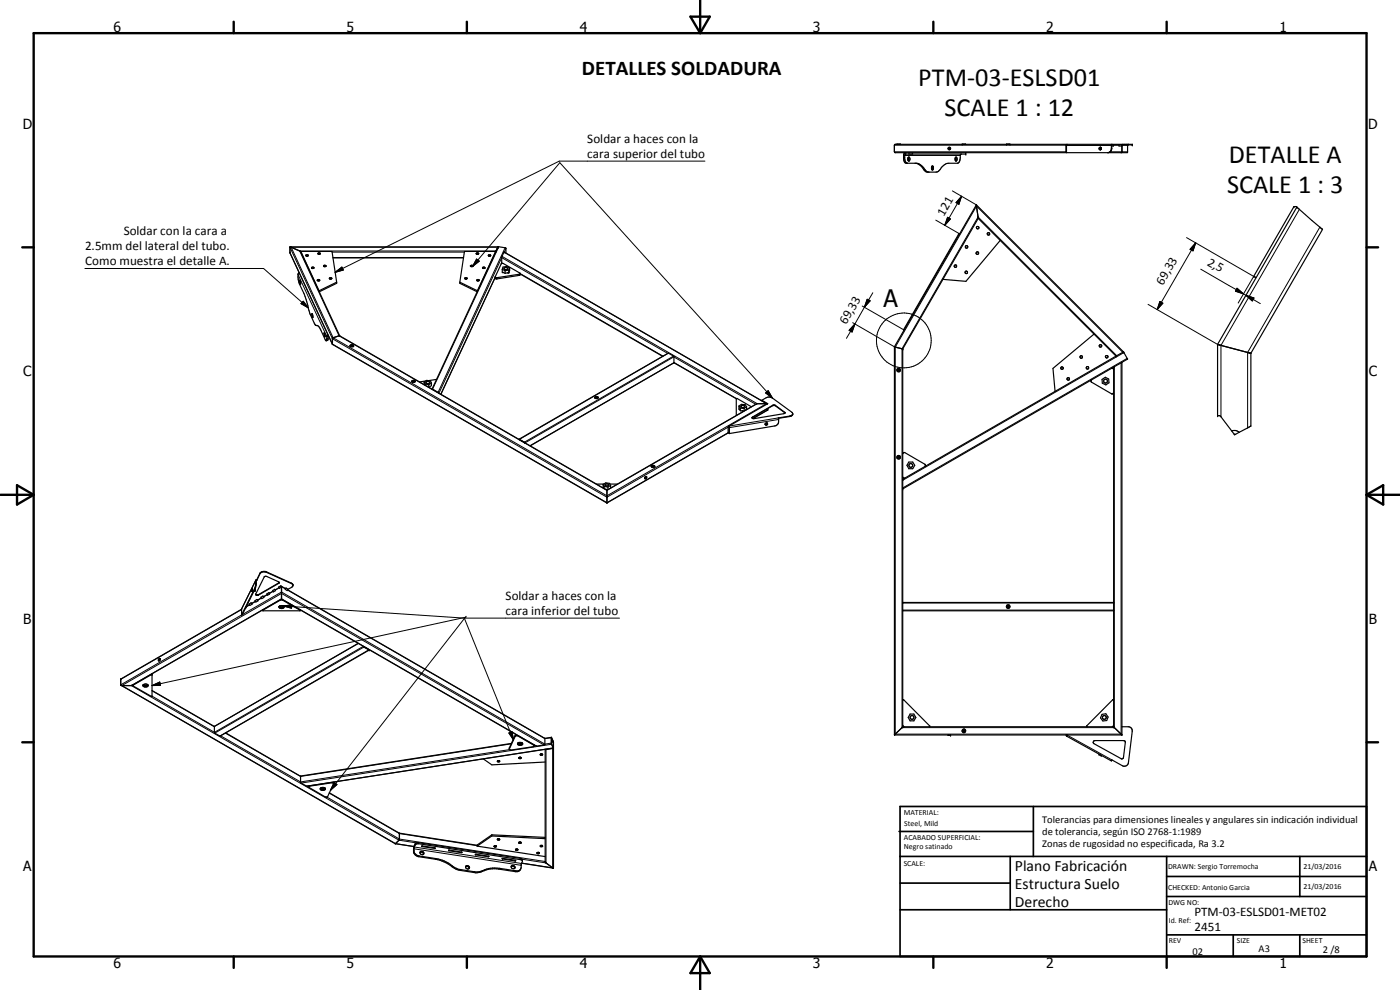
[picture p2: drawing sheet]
<svg xmlns="http://www.w3.org/2000/svg" width="420mm" height="297mm" viewBox="0 0 420 297" stroke-linecap="round" stroke-linejoin="round" font-family="sans-serif">
<g fill="none" stroke="#000" stroke-width=".35">
<path d="M269.1 43.3h.1M270.2 43.3h.1M271.9 45.8l-.6 .3a2.3 2.3 0 0 0 0 2l.3 .7 .4 .2h2.9M272.6 47.2l.1-.1a.7 .7 0 0 1 0 1.2l-.1-.1M272.6 47.2v1M275.2 49a5.4 5.4 0 0 1 2.9 2.4l.7 .2M279.7 49.9v-.1a.6 .6 0 0 1 .5 .6 .6 .6 0 0 1-.5 .6v-.1M279.7 49.9v1M286.8 47.2l.1-.1a.75 .75 0 0 1 0 1.2l-.1-.1M286.8 47.2v1M288.4 46.2l-.2 .2a2.39 2.39 0 0 1-.9 2.6h-2.5a3.8 3.8 0 0 0-2.8 2l-.6 .6h-.5h-2.5l-.7-.2a5 5 0 0 0-3.1-2.4M288.7 43.3h.1"/>
<path d="M289.8 43.3h.1M289.8 45.8v.4h-18l-.3 .3 .1 1.6 .3 .7 .5 .2M302 43.3h.1M303.1 43.3h.1M320.1 43.6h-.2v2h.2M320.2 43.3l-.1 .2v2.3M330.1 44.4l.2 .3h-.3zM330.1 45h.1M330.3 44.2l.1 .1M330.4 44.8l-.2 .2M330.4 44.3l.1 .1M330.5 44.4l-.4-.2-.3 .2 .4 .6"/>
<path d="M330.5 44.4l-.1 .4M332.7 45.8h-.3M333.2 45.6l-.4 .2M333.7 43.5v-.2l-.2 1.5-.3 .7M334.2 43.5v.3h-.5M335.8 43.5v.3h.8l.1-.2M336.7 43.5v2.1l-.2 .2M337 43.5l-.3 .3M338.4 43.5l-.1 2.3h-69.6l-.3-.2v-2l.3-.3h71.1v.2h-6.1l-.1 1.3a1.1 1.1 0 0 1-1 1M87.3 74.1l2.9 1.4 11.8 25.3M90.3 75.4v.2M90.3 75.4h9.3l1.4 9.3"/>
<path d="M90.3 75.4l5.4 11.8M91.8 76.5h.6a.32 .32 0 0 1-.2 .4 .32 .32 0 0 1-.4-.4zM91.9 76.8h.5M95.4 76.1h.1M95.5 76a.34 .34 0 0 1 .4-.2 .34 .34 0 0 1 .2 .4l-.5 .1zM95.5 76.2h.5M97.1 79.8a.38 .38 0 0 1 .4-.3 .38 .38 0 0 1 .3 .4l-.5 .1zM97.2 80h.5M99.9 77.4h39.2M141.2 79.8l.5-.2 .2 .3-.4 .1zM141.3 80h.5M142.9 76a.36 .36 0 0 1 .4-.2 .36 .36 0 0 1 .3 .4l-.3 .1z"/>
<path d="M143 76.2h.5M143.7 76.1h.1M146.7 76.8l-.1-.3h.5l.2 .2-.2 .1M146.7 76.8h.4M148.7 75.4h-9.3l-1.4 9.3M149.4 74.3l-.7 1.3 .1-.2M149.4 74.1l-.6 1.3M149.4 74.2l-62.3-.1-.1 1.8 12.8 27.4M149.5 74.1l-19.8 42.7M149.6 74l2.1 .3 .1 1.6M149.6 74l-.1 .1M150.6 79h.1"/>
<path d="M150.6 79l.5 .1 5 2.9-.2 .3-6.9 1.1-.4-.2-16.3 35.1M150.6 79l-2 4.1 .1 .5 7.1-1 .3-.2v-.3M150.6 79l-.1 .1M151.2 75.6l-.6 1.6v1.8M151.3 75.6l79 45.6h-3.3l-44.9 25.9M151.3 75.6h-.1M286.4 79.7l.5-.2 .2 .6-.6 .1zM287.9 70.1l-16.7 28.8 .1 .2M287.9 70.1h.1M287.9 70.1l.1 .1M293 61.5l44.2 44.1 1.2 2.1-1.7 1M293 61.5l.6 4"/>
<path d="M293 61.5l-24.6 42.6M293.6 65.5l41.3 41.3M293.6 65.5l-10.6 18.3M296.3 70l.5-.2 .2 .6a.39 .39 0 0 1-.5 .1 .39 .39 0 0 1-.2-.5zM300.2 72.1l-10.3 12.3-6.9-.6M389.2 62.1l-23.8 41.2M89.8 81.8l-.4 .4 .3 2.4 1.9 4.3 1.4 5.1 1.4 3.2 .5 .5a1.44 1.44 0 0 1 1.4 1.4l1.6 3.1M89.9 84.1l.3 .4v.8zM90.2 85.2v.1M93.5 80.3l.4-.2 .3 .3-.5 .2zM93.6 80.5h.5M93.7 94.1l.1 .3a.54 .54 0 0 1 0 .8z"/>
<path d="M93.7 94.1h.1M95.2 84.1l.5-.2 .3 .1-.2 .2M95.2 84.1l.6 .1M95.2 84.1h.1M95.4 84.2h.4M95.7 87.2v.2M97.3 99.9l.3 .6-.1 .5zM98.8 83.5l.5-.2 .3 .3-.5 .1zM99 83.7h.4M101 84.7v.3l-5.2 2.5M101 84.7l-5.3 2.5M138 84.7v.3l5.2 2.5"/>
<path d="M138 84.7l5.3 2.7M139.6 83.7h.4M140 83.7h-.4M140 83.7l.2-.2-.4-.2-.3 .2 .1 .2M143.2 84.2h.5M143.8 84.1l-.4-.2-.3 .1 .1 .2M143.8 84.1h.1M143.8 84.1l-.1 .1M144.8 80.3a.36 .36 0 0 1 .4-.2 .36 .36 0 0 1 .3 .4l-.4 .1zM144.9 80.5h.5M150.7 80.8v.9l.9 .3M150.7 80.8l.9 .4"/>
<path d="M151.3 80.4a.63 .63 0 0 1 1.1 .2 .57 .57 0 0 1-.6 .3 .57 .57 0 0 1-.5-.5zM151.6 81.2v.8M152.7 81.9l-1.1 .1M152.7 81v.9M152.7 81l-1.1 .2M152.9 80.4l-.2 1.5M152.9 80.4l-.9-.5-1.1 .2-.2 .7M152.9 80.4l-.2 .6M156.1 82.2l42.8 24.7M283 83.8l-12.1 20.9M377 83.3l-.8-.4 12.1-20.9h.2a1.2 1.2 0 0 1 1.3 .7l7.1 6.1-21.5 37.2M97.5 101v.1"/>
<path d="M98.4 100.4l-.3 .4-.2 1.4M98.5 100.7v1.2l-.6 .3M99.8 103.3l82.3 47.6M101.9 100.8l80.2 46.3M101.9 100.8l-2 .6-.1 1.9M105.1 103.6a.48 .48 0 0 1 .6-.2 .48 .48 0 0 1 .3 .5l-.8 .1zM105.4 103.6l.4 .2-.3 .1zM123.6 114.3l.4-.2 .6 .2v.2a.61 .61 0 0 1-1-.1zM123.9 114.3l.5 .1-.5 .2zM127.3 114.6v.8M127.3 114.6l.8-.5 1.1 .2 .3 .6M127.3 114.6l.3 .6"/>
<path d="M127.6 115.2v.4M127.6 115.2l1.1 .2M127.8 114.3l-1.9 .3M127.9 114.6l.8-.1 .3 .2a.57 .57 0 0 1-.6 .4 .57 .57 0 0 1-.5-.5zM128.7 115.4v.8M129.5 114.9v.8l-.7 .5M129.5 114.9l-.8 .5M129.7 116.7l1.9 1.2M129.7 116.7v.1M131 113.8l-2.4 .4M178.5 119.3h.1M178.5 119.2l.3-.2 .7 .1a.49 .49 0 0 1-.5 .5 .49 .49 0 0 1-.5-.4z"/>
<path d="M178.8 119.2l.5 .1-.4 .1zM202.3 108.8l18.7 10.8M202.3 108.9v-1.9l-1.8-1-44.7 25.8M202.3 108.9l-43.2 24.9M221 119.7l.3-.1 4.2 2.4M221 119.7v4.9M268.4 104.1v116.4M268.4 104.1l2.5 .6M269.5 110.9l.3-.1 .1 .3-.4 .2zM270.9 104.7v113.4M316.6 117.4l-45.7 26.4M318.4 110.2l.3-.1 .4 .2-.2 .5-.4-.1z"/>
<path d="M320.3 113.5l.4-.2 .2 .2-.1 .5-.6-.1zM324.2 106.9l.2-.2a.39 .39 0 0 1 .5 .4 .39 .39 0 0 1-.5 .4 .39 .39 0 0 1-.2-.6zM326.2 110a.39 .39 0 0 1 .6 .2 .39 .39 0 0 1-.4 .5 .39 .39 0 0 1-.4-.4zM327.6 114l-.1 .6 6.1 3.6h.4l.2-.4M328.3 100.2l-12.3 10.3 .6 6.9M330 103.5l.4-.1 .2 .2v.4a.38 .38 0 0 1-.6 .1 .38 .38 0 0 1 0-.6zM330.7 113.8l1-.6 1 .5 .1 1.2-.9 .6-1.1-.5zM331.8 106.8a.38 .38 0 0 1 .7 .1 .38 .38 0 0 1-.4 .5l-.3-.2zM333.6 110.5h.4l.2 .4M334.2 110.2v107.9M334.2 110.2l-63.3 36.5M334.3 110.1h.1"/>
<path d="M334.3 110.1l-.1 .1M334.9 106.8l-18.3 10.6M336.6 108.8h.1M336.7 108.7v111.8h-68.3M336.7 108.7l-2.4 1.4M337.2 105.6l-2.3 1.2M338.4 107.7h.1M365.4 103.3l10 2.7M365.4 103.3v21.4h.7l3.5 4.6M375.4 106h.1M375.4 106v21.8M155.8 131.9l1.7 1"/>
<path d="M155.9 131.9l1.5 .9M195.5 139.8a.51 .51 0 0 1 .6-.2 .51 .51 0 0 1 .3 .5l-.6 .2zM195.7 139.9v.1M195.8 139.8l.4 .2-.3 .1zM218.5 128.2v1.6l.4 .1M218.6 129.8l-36.5 21.1M218.7 128.1h.1M218.7 128.1l-.2 .1M218.8 127.9l.1 2.2M218.8 128.1l.1 .1h-.4M218.8 128l-.1 .1M218.8 129.8l.1 .3"/>
<path d="M221.8 121.8l.1 1.1M221.8 121.8l.7-.5 1.1 .1 .5 .6M221.8 121.8l.4 .7M221.9 122.9l.3 .3M221.9 122.8v.1M222.2 123.2l.8 .2M222.2 122.5l1.1 .1M222.2 122.5v.7M222.4 121.8a.63 .63 0 0 1 1.1 .3 .59 .59 0 0 1-.7 .2 .59 .59 0 0 1-.4-.5zM222.7 123.3h.2M223 123.4h.1M223.3 122.6v.7"/>
<path d="M224.1 122v.8l-.4 .3M224.1 122l-.8 .6M225.7 125.4l.3 .2M228.6 120.1l1.8-.9h1l6.2 4.5a.73 .73 0 0 1 .2 .9 .73 .73 0 0 1-.8 .4l-3.4 .5M228.6 120.1l1.8 1-11.6 6.7v.3M228.6 120.1v.1M229.8 127.1l-.1 .3M229.9 127.2l.3 .1-.3 .1zM230 126.9l.3 .1M230 127l-.4 .1v.3M230 126.9l-.3 .1M230.3 127a.38 .38 0 0 1-.1 .5 .38 .38 0 0 1-.6-.1"/>
<path d="M230.3 127v.1M230.4 122.6v.5l-4.4 2.5M235.6 124l-9.6 1.6M235.6 124v-.3l-2.9-2.1-.5-.1-6.4 3.6-.1 .3M235.6 123.9l-3-2.2h-.5l-6.4 3.7M237.9 124.3l-.9 .5-3.4 .6 .1 1.2a1.32 1.32 0 0 1-1.2 1.2l-13.6 2.3M269.4 137.1l.4-.2 .1 .5h-.3zM270.9 136.2l.3-.4h.4l6.1 3.6-.2 .6M272.7 138.6h1.2l.6 1-.6 1h-1.2l-.5-1zM369.6 129.3l.9 1.2 .2-.2M369.6 129.3l1.4-.1 .9 .5M370.4 130.3h.3"/>
<path d="M371.9 129.7l-1.2 .6M375.4 127.8h.1M375.4 127.8l-3.5 1.9M179 145.2h2.1M181 145.3l.1 1.1M181 145.3l.8-.4 1.2 .1 .2 .7M181 145.3l.3 .7M181.1 146.4l.2 .2M181.1 146.3v.1M181.3 146v.6M181.3 146l1.1 .1M181.6 145.3a.57 .57 0 0 1 .7-.2 .57 .57 0 0 1 .4 .6 .58 .58 0 0 1-.7 .1 .58 .58 0 0 1-.4-.5z"/>
<path d="M181.6 146.8l.7 .2M182.1 147.1v3.8M182.4 146.1v.8M183 145.2h2.3M183.2 145.7v.7M183.2 145.7l-.8 .4M193.7 143.3l.3-.1-.3 .3zM193.7 143.5h.1M194 143l-.5 .3 .1 .3M194 143l-.1 .6h-.3M194 143l-.4 .2v.4M270.9 143.1l.4 .4 .3-.1"/>
<path d="M75.6 176.7v.6M75.6 177v.4M75.6 177.2h.1M75.6 176.7h.2M75.6 176.7h.1M75.6 177.3v.1M75.7 176.7h.1M75.7 176.7l-.1 .5M75.8 176.7l-.2 .7M75.8 176.7h.1M76.4 176.9h.2M76.6 176.9v.1"/>
<path d="M76.6 177l-.1 .4h-.3M76.8 174.1l-.3 2.3-4 8.1M76.8 174.1l-4.3 8.6v1.8M76.8 174.1h.3M77.1 174.1h-.2v1.5l-.3 1.1-3.9 7.8h-.2M77.1 174.1l1-2.1a1.57 1.57 0 0 1 1.9-.4l7.6 3.4 .3 .4-.1 .5-1.4 .9M77.1 179.9l-.6 .3 .3 .4 .6-.3M77.1 179.9l.3 .4M77.1 179.9l.3 .1M78.1 172.1a1.57 1.57 0 0 1 1.9-.4l7.7 3.5 .2 .4M78.4 179.4l-1 .6M78.9 178.9l-.6 .3 .3 .4 .6-.3"/>
<path d="M78.9 178.9l.3 .4M78.9 178.9l.3 .1M79.2 179v.3M80.2 178.4l-1 .6M80.7 177.8l-.6 .4 .2 .4 .6-.4M80.7 177.8l.2 .4M80.7 177.8l.2 .2M80.9 178v.2M81.9 177.4l-1 .6M82.5 176.8l.2 .4M82.5 176.8l.2 .2M82.5 176.8l-.6 .4 .2 .4 .6-.4"/>
<path d="M82.7 177v.2M83.7 176.3l-1 .7M83.8 174.8l-6.3 3.6-.5 .1-.3-.2M83.8 174.8l-.1 .2-6.2 3.6h-.5l-.3-.3M83.8 174.8l-3.7-1.8h-.8l-2.6 5.3M84.2 175.8l-.6 .3 .3 .4 .5-.3M84.2 175.8l.2 .4M84.2 175.8l.2 .1M84.4 175.9h.1M84.4 175.9v.3M84.5 179.7l-44.8 25.9h-3.5v-1.8l36.3-21M84.5 175.9v3.8"/>
<path d="M84.5 179.7l76.3 44.1 2.6-.4 .1-1.9M84.5 175.9l1.1 .7M85.6 176.6v.2M85.8 176.4l.6 .4-.2 .4-.6-.4M85.8 176.4l-.2 .4M85.8 176.4l-.2 .2M86.3 177l77.2 44.5M47.6 198.2h.2M47.7 197.8h.2l-.2 .3zM48 198.2h-.2M48 197.7l-.1 .4M48 197.6v.6"/>
<path d="M48 197.7a.4 .4 0 0 0-.4 .1 .4 .4 0 0 0 0 .4M72.8 184.3h.1M72.8 184.1v.2M72.8 184.3l-.1 .1M73.8 182.2v.1M73.8 182.3l-.1 .1M74.9 181.4l-1 .6M75.3 180.9l-.6 .3 .3 .5 .6-.4M75.3 180.9l.3 .4M75.3 180.9l.3 .1M75.6 181v.3M76.7 180.4l-1.1 .6"/>
<path d="M77.4 180v.3M78.8 183l.1 .3h11.2v-.3M78.9 183.1h-.1M83.7 182a1.19 1.19 0 0 0 1.5 0M83.7 182a.75 .75 0 0 0 .8 .6 .75 .75 0 0 0 .7-.6M83.9 181.8a.68 .68 0 0 0 1.1 .1v-.1M84.1 180h.7l5.3 3.1M85 181.8l-.6-.1-.7 .3M85 181.8l.2 .2M107.5 193l-43.2 24.9M109.1 194l1.7 1-44.7 25.9-1.8-1.1v-1.9M109.2 194l1.5 .9"/>
<path d="M270.9 180.8h63.3M270.9 183.3h63.3M302.3 181.9l.3-.2 .2 .4-.3 .1zM36.3 205.6l82.3 47.6M43 205.5v.1a1.03 1.03 0 0 0 1.4-.1M43.1 205.4a.68 .68 0 0 0 1.1 0M44.2 205.4l.3 .3-.5 .4-1-.1v-.5M44.2 205.4l-.6-.2-.6 .3M45.6 207.2l18.7 10.8M45.6 202.2v6.7l-5.6-3-.1-.4M45.6 202.5l-.2-.1-5.5 3.3M67.7 219.9l22.5 13"/>
<path d="M270.9 218.1l-2.4 2.4M270.9 218.1h63.3M270.9 210.1l.3-.1 7.8 7.8-.1 .3M270.9 217.6l.4 .5M273.1 214.2h1.2l.6 1.1-.6 1h-1.2l-.5-1zM289.1 219.1h.4v.4h-.4zM330.7 214.3l1.2-.1 .7 .9-.5 1.1-1.1 .1-.7-.9zM334.2 218.1l2.5 2.4M334.2 217.6l-.4 .5M334.2 210.1l-.3-.1-7.8 7.8 .2 .3M336.7 218.1h2.1l.7 .3 .3 .5-1.1 9.9a1.23 1.23 0 0 1-1.9 .9l-3.1-1.7-.2 .3-13.4-7.4M96.2 236.5a1.01 1.01 0 0 0 1.4 0"/>
<path d="M96.3 236.4a.65 .65 0 0 0 1.1 0M97.4 236.4l.3 .3a.88 .88 0 0 1-.9 .5 .88 .88 0 0 1-.7-.6l.1-.1M97.4 236.4l-.8-.1-.4 .2M98.8 237.9l21 12.1M100.1 234.7v.5l-1.8 3.8-.3 .2-5.3-3-.1-.4M100.1 235.1l-.5-.2-7 1.2M145.1 227.7l2.5 1.8 16-.9M149.4 228.2l-.1 .3 .1 .1 .5-.1-.1-.3M149.4 228.2h.4M149.4 228.2l.1 .1M149.8 228.2l-.1 .1M153.5 223.1l-63.3 9.8"/>
<path d="M154.9 220.4l-.3 .2-1.7 3.8v.5l.5 .1 6.7-1 .2-.2M155.4 223a1.01 1.01 0 0 0 1.4 0M155.4 222.9l.3-.1 1 .1a.6 .6 0 0 1-.2 .8 .6 .6 0 0 1-.8-.1l-.3-.3zM155.5 222.9a.67 .67 0 0 0 1.2 0M155.6 227.4l.6-.2 .2 .3-.4 .1zM155.8 227.2h.5M160.3 223.8l-4.9-3-.4-.1-.4 .2-1.7 3.8M160.3 223.6v.2M162.3 226.2l.5 .2-.5 .2-.2-.1zM162.3 226.2h.4M165.4 221.3l.1 2M165.5 221.2l-.1 .1"/>
<path d="M165.5 221.2h.1M165.5 221.2l-2 .3M165.5 221.3l.6 1.2-.1 1.8M165.5 221.2v.1M165.5 223.3h.1M166 222.5l-.5-1.1v1.8l.6 1.3M166 222.5h.1M166.1 224.5l-74 11.4-1.9-1.1v-1.9M166.1 224.5l-2.5 .3v33.8l2.5 1.9M166.1 222.5v38M166.1 224.4v.1M284.5 220.5h.8"/>
<path d="M319.9 220.5l.2 .4M320.2 220.5l-.1 .4M328.3 222.3h9.3l.1 .5-.6 4.6-.5 .3-8.3-4.6-.2-.3zM329.9 226.3l.6 .4M330.5 226.7h.1M333.6 228.2v.1M118.6 253.2h.1M118.6 253.2l5.6 .8M119.8 250v1.9l-1.2 1.3M119.8 250l23.4 3.6M124.7 253.1l.7-.3 30.8 4.8 .6 .3-.3 1.3a2.03 2.03 0 0 1-1 2.3l-5.8-.7a8.8 8.8 0 0 0-5.7 .9l-1.3 .2-4.6-.7a7.7 7.7 0 0 1-3.6-2l-3.2-1.3-5.6-.9a2 2 0 0 1-1.5-2.7zM126 255.8a.7 .7 0 0 1 1.1 .5"/>
<path d="M126.6 253.9l4 .6M126.6 253.9h.1M130.6 254.5h.1M134.7 255.1l3.9 .7-3.9-.5zM143.2 253.9l20.4 3.1M146.6 256.9l-3.9-.5 4 .6M146.6 256.9h.1M146.6 256.9l.1 .1M146.7 257h.1M147.6 250.8l16 .8M147.6 250.5l16 .7M147.6 250.5v.3"/>
<path d="M147.6 250.8l-4.4 3.1M147.6 250.5l-4.4 3v.4M148.3 253.8l.4-.1 .3 .3-.5 .2-.3-.2zM148.4 253.8h.5M149.3 251.7l.6 .1a.32 .32 0 0 1-.3 .3 .32 .32 0 0 1-.3-.4zM149.4 251.7h.4M150.7 257.6l4.1 .6zM150.8 257.7h.1M150.8 257.6h.1M154.8 254.8h.2M154.9 254.8l-.2 .1 .1 .2 .6-.1-.1-.2M154.9 254.8h.4"/>
<path d="M155.3 254.8h-.1M155.7 252.8l.7-.1a.39 .39 0 0 1-.3 .4 .39 .39 0 0 1-.5-.2zM155.8 252.7h.5M156.5 259l9.5 1.5M156.8 258.2l-.4-.3-30.8-4.7-.8 .1-.2 .2a2.2 2.2 0 0 0-.4 1.9 2 2 0 0 0 1.6 1.4l5 .8a11 11 0 0 1 5.7 2.7l1.3 .6 4.6 .7h1.3a11.5 11.5 0 0 1 6.1-1.1l5.3 .8 1.1-.4M161.2 255.8l.4-.1 .3 .3-.5 .2zM161.3 255.8h.4M162.3 253.7h.4M162.3 253.7l-.2 .1 .2 .2h.5l-.1-.3M139.7 260.1a.65 .65 0 0 1 .7-.1 .65 .65 0 0 1 .4 .6M153.4 260l.6-.1 .3 .2 .2 .4M156.3 260.6l-.1 .3"/>
<circle cx="284.9" cy="44.6" r=".17"/>
<circle cx="284.9" cy="44.6" r=".39"/>
<circle cx="290.1" cy="74.1" r=".38"/>
<circle cx="293.3" cy="75.9" r=".39"/>
<circle cx="293.4" cy="68.3" r=".37"/>
<circle cx="290" cy="81.7" r=".38"/>
<circle cx="269.7" cy="111" r=".54"/>
<circle cx="331.8" cy="114.3" r=".59"/>
<circle cx="269.7" cy="137.2" r=".54"/>
<circle cx="273.3" cy="139.7" r=".58"/>
<circle cx="302.6" cy="182" r=".54"/>
<circle cx="273.7" cy="215.3" r=".58"/>
<circle cx="289.3" cy="219.3" r=".56"/>
<circle cx="331.4" cy="215.3" r=".58"/>
<circle cx="126.7" cy="256" r=".55"/>
<circle cx="140.3" cy="260.3" r=".56"/>
<circle cx="154" cy="260.2" r=".55"/>
</g>
<g fill="none" stroke="#000" stroke-width=".3">
<path d="M211.6 48.3h-43.8l-67.2 33.4M268.4 43.6h51.5M268.4 45.6h51.5M271.2 47.3h.3M271.2 46.7h17M271.9 45.8v.4M272.8 45.8v.4M273.9 45.8v.4M277.1 50.8h.4M285.8 57.3l7.2 4.2M288.6 58.9l-.8 2.4-.9-.5zM288.6 58.9l-5.1 8.7"/>
<path d="M289.8 45.8v.4M320.1 43.6h13.4M333.2 45.6h5.2M333.5 44.6h.2M334.2 43.6h1.6M336.6 43.6h.1M336.8 43.3v.2M337 43.6h1.4M338.7 43.3v.2M339.8 43.3v.2M87 74.2l12.8 27.4 82.3 47.6 36.6-21.1M87 75.8l12.8 27.5 82.3 47.5 36.4-21"/>
<path d="M99.6 75.6h39.8M99.9 77.3h39.2M141.8 80l26.2-31.2 63.8 70.6M143 77.7l.8 .7-2 1.6zM148.8 75.3h-58.9l11.9 25.5 80.3 46.4 45.1-26.1-76.5-44.2M149.4 74.3h.1M149.4 74.2h-62l12.6 27.1 82.1 47.5 47.9-27.7-78.8-45.5M149.7 74l-19.9 42.8M150.7 79l-.1-.1-.1 .2M151.6 74.3l-20.1 43.4M151.8 74.6l-.4 1M280.8 66l7 4.1"/>
<path d="M284.4 65.2l.8 .5-1.7 1.9zM356.1 71.3l20.1 11.6-4.6 8M358.8 72.9l-.8 2.4-.8-.5zM358.8 72.9l-11.5 20M390 62.8l-23.6 40.8v21.5M396.1 68.2l-21.7 37.5v22.7M25.5 80.6h53.6l13.4 11.8M89.4 82.4l8.7 18.6 .4-.1M91 90.4l1.5 2-2.2-1.3zM94.9 97.7h.2M100.6 81.7l2-1.6 .4 .9zM148.6 83.2l-16.3 35.1"/>
<path d="M149.1 83.3v.4M155.8 82.3v.3M156.1 82.1l42.9 24.7M255.9 96.8l12.5 7.3M256.6 97.2l-.9 2.4-.9-.5zM256.6 97.2l-2.6 4.3M258.8 91.8l12.4 7.1M259.4 92.2l-2.8 5M260.3 89.8l.8 .5-1.7 1.9zM261.9 87.8l-2.5 4.4M344.5 91.3l20.9 12M348.1 90.5l.9 .5-1.7 1.9z"/>
<path d="M360.4 80.8l13.5 7.8M371.3 86.5l1.9 1.7-2.4-.8zM373.9 88.6l2.4 .8-.5 .9zM373.9 88.6l4.3 2.5M98.5 101.5h-.4M200.4 106l-49.8-28.7-18.9 40.7M200.6 106l-44.7 25.8M202.1 106.8l-44.7 25.9M202.3 107.1l24.5 14.2M202.3 108.8l18.7 10.8M202.3 107.1l-44.7 25.8M202.3 108.8l-43.2 24.9"/>
<path d="M229.8 117.9l.7-.7 1.3 2.2zM335.1 106.7l-41.6-41.6-22.8 39.5v113.7h63.7v-108.3M337 105.7l-43.9-43.9-24.4 42.3v116.2h67.8v-111.4M337.3 105.8l-66.4 38.3M338.3 107.5l-67.4 38.9M155.9 131.9h.1M157.4 132.8h.1M225.8 125.1v.2M230.4 123l-4.5 2.6M231.9 121.6v.1M232.7 121.6v.2M233.6 125.4l-14.8 2.4"/>
<path d="M233.7 125.9l-14.8 2.4M235.5 123.7v.1M237 124.8v.2M76.4 176.6l.2 .1M76.7 174.9h.2M76.7 174.2l-4.2 8.5M77.1 174.1l-.2 .3M77.5 178.4v.2M78.1 172v.1M78.4 179.5l-1 .6M80 171.6v.1M80.2 178.4l-1 .7"/>
<path d="M82 177.4l-1.1 .7M83.7 174.9v.1M83.8 176.4l-1.1 .6M84.1 179.9v.1M84.4 176l1.2 .7M84.8 179.9v.1M86.3 177l77.2 44.6 1.9-.2M87.4 175v.1M72.5 182.9l-36.3 20.9M72.5 184.5l-36.3 21M72.7 184.4l11.8-6.8 79 45.7 1.9-.3M74.9 181.5l-1 .6"/>
<path d="M76.7 180.5l-1.1 .6M78.9 183v.1M85 181.8l2.5-.3v1zM85 181.8l54.3 3.7M90.1 183v.1M107.5 193.1l-43.2 24.9M109 193.9l-44.7 25.9M109.2 194.1h.1M109.2 194.1l-44.7 25.9M110.7 194.9h.1M110.7 195l-44.7 25.9M139.3 185.5l14.8 36.5"/>
<path d="M139.3 185.5h46.6M139.9 184.9l-40.7 52.2M139.9 185.2l-94.3 20.5M270.9 180.9h63.3M270.9 183h63.3M39.8 205.5l.1 .1M40 205.4v.1M45.4 202.3v.1M45.6 205.7l2.4-1.1 .2 1.1zM45.6 207.3l18.7 10.8M45.6 208.9l18.7 10.8M67.6 220l22.6 13 63.2-9.8"/>
<path d="M152.7 219.9l1-.4 .4 2.5zM66.2 220.8l24 13.8 62.7-9.7M92.4 235.9l.2 .1M92.9 235.8v.1M98.1 239.1l21.8 12.7 43.7 6.7M98.8 238l21.1 12.1 23.3 3.6M99.6 234.7v.2M100.4 234.8l.7 .6-1.9 1.7zM152.9 224.4v.3M154.6 220.6v.3M155.4 220.7v.1M160.2 223.5v.1"/>
<path d="M160.6 223.7l-.3 .1M161 223.9l-76.5-44.2-45.1 26 80.3 46.4 5.3 .8M163.3 223.5l-78.8-45.4-47.9 27.6 82.1 47.4 5.5 .9M163.9 224.9v34l-7.2-1.1M165.5 221.4h.1M165.5 223.3l-75.1 11.6M165.9 224.6v35.8l-9.4-1.4M166 222.5l-.5 .1M166 224.3h.1M166 224.4l-74 11.5M166.1 222.6l-.6 .1M320.2 220.6l13.5 7.4"/>
<path d="M124.1 254.9l.1-.2 32.2 4.9M124.2 255.2l-.1 .2M124.3 253.7v.4l32.2 5M124.6 253.2v.3M125.6 252.9v.3M125.8 256.8l-.1 .2M126.7 253.8v.2M130.4 254.4v.2M130.8 257.6l-.1 .2M134.7 255.1v.2M135.8 259.8l-.1 .3M138.5 255.7v.1"/>
<path d="M142.8 256.3v.2M146.5 256.9v.1M150.8 257.6v.1M154.5 258.1v.2M156.2 257.6v.3M138.2 260.9l-.1 .3M142.4 261.6l-.1 .2M144.9 261.2l-.1 .3M149.8 260.5l-.1 .3M154.8 261.3l-.1 .2"/>
<circle cx="271.2" cy="102.1" r="8.2"/>
</g>
<g fill="#000">
<circle cx="288.7" cy="43.3" r=".18"/>
<circle cx="289.8" cy="46.2" r=".18"/>
<circle cx="302" cy="43.3" r=".18"/>
<circle cx="303.1" cy="43.3" r=".18"/>
<circle cx="339.8" cy="43.3" r=".18"/>
<circle cx="339.8" cy="43.5" r=".18"/>
<circle cx="148.8" cy="75.5" r=".18"/>
<circle cx="149.4" cy="74.3" r=".18"/>
<circle cx="151.3" cy="75.6" r=".18"/>
<circle cx="293" cy="61.5" r=".18"/>
<circle cx="388.3" cy="62" r=".18"/>
<circle cx="389.2" cy="62.1" r=".18"/>
<circle cx="97.3" cy="99.9" r=".18"/>
<circle cx="271.2" cy="98.9" r=".18"/>
<circle cx="376.2" cy="82.9" r=".18"/>
<circle cx="105.1" cy="103.8" r=".18"/>
<circle cx="106.1" cy="103.8" r=".18"/>
<circle cx="270.9" cy="104.7" r=".18"/>
<circle cx="334.2" cy="110.2" r=".18"/>
<circle cx="334.9" cy="106.8" r=".18"/>
<circle cx="337.2" cy="105.6" r=".18"/>
<circle cx="365.4" cy="103.3" r=".18"/>
<circle cx="218.8" cy="127.8" r=".18"/>
<circle cx="365.4" cy="124.7" r=".18"/>
<circle cx="270.9" cy="146.7" r=".18"/>
<circle cx="270.9" cy="143.8" r=".18"/>
<circle cx="75.6" cy="177.2" r=".18"/>
<circle cx="84.5" cy="175.9" r=".18"/>
<circle cx="110.8" cy="195" r=".18"/>
<circle cx="270.9" cy="180.8" r=".18"/>
<circle cx="334.2" cy="180.8" r=".18"/>
<circle cx="45.6" cy="202.2" r=".18"/>
<circle cx="270.9" cy="218.1" r=".18"/>
<circle cx="334.2" cy="218.1" r=".18"/>
<circle cx="165.5" cy="221.4" r=".18"/>
<circle cx="166.1" cy="224.5" r=".18"/>
<circle cx="285.3" cy="220.6" r=".18"/>
<circle cx="329.8" cy="226.4" r=".18"/>
<circle cx="330.5" cy="226.7" r=".18"/>
</g>
<g fill="none" stroke="#000" stroke-width=".71">
<path d="M10.1 9.9h400v277.1h-400zM70.1 6.5v3.4M140.1 6.5v3.4M207.2 5h5.8l-2.9 4.9zM210.1 0v9.9M280.1 6.5v3.4M350.1 6.5v3.4M6.7 74.2h3.4M410.1 74.2h3.5M.1 148.5h10M5.1 145.6l5 2.9-5 2.9zM410.1 148.5h10"/>
<path d="M410.1 148.5l5-2.9v5.8zM6.7 222.7h3.4M410.1 222.7h3.5M70.1 287v3.4M140.1 287v3.4M210.1 287v10M210.1 287l2.9 5h-5.8zM280.1 287v3.4M350.1 287v3.4"/>
</g>
<g fill="none" stroke="#000" stroke-width=".51">
<path d="M269.8 249.5h40.3M270.1 242h140v45h-140zM270.1 257h140M303.2 257v16M310.1 242v15M350.1 257v30M390.1 257v12M270.1 265h33.1M270.1 273h80M350.1 269h60M350.1 263h60M350.1 280.5h60"/>
<path d="M370.1 280.5v6.5M390.1 280.5v6.5"/>
</g>
<g fill="#000">
<path d="M143 77.7l.8 .7-2 1.6zM284.4 65.2l.8 .5-1.7 1.9zM288.6 58.9l-.8 2.4-.9-.5zM358.8 72.9l-.8 2.4-.8-.5zM91 90.4l1.5 2-2.2-1.3zM100.6 81.7l2-1.6 .4 .9zM256.6 97.2l-.9 2.4-.9-.5zM260.3 89.8l.8 .5-1.7 1.9zM348.1 90.5l.9 .5-1.7 1.9zM371.3 86.5l1.9 1.7-2.4-.8zM373.9 88.6l2.4 .8-.5 .9zM229.8 117.9l.7-.7 1.3 2.2z"/>
<path d="M85 181.8l2.5-.3v1zM45.6 205.7l2.4-1.1 .2 1.1zM152.7 219.9l1-.4 .4 2.5zM100.4 234.8l.7 .6-1.9 1.7z"/>
</g>
<g font-size="7.9">
<text x="275.6" y="25.7">PTM-03-ESLSD01</text>
<text x="283.5" y="34.7">SCALE 1 : 12</text>
<text x="368.8" y="49">DETALLE A</text>
<text x="368.2" y="58">SCALE 1 : 3</text>
</g>
<text font-size="7.2" x="265.2" y="92.2">A</text>
<text font-size="6.3" x="174.7" y="22.4">DETALLES SOLDADURA</text>
<g font-size="4.7">
<text x="304.6" y="261.2">Plano Fabricación</text>
<text x="304.6" y="266.6">Estructura Suelo</text>
<text x="304.6" y="272">Derecho</text>
</g>
<g font-size="4.2">
<text x="34" y="9.6">6</text>
<text x="104" y="9.6">5</text>
<text x="174" y="9.6">4</text>
<text x="244" y="9.6">3</text>
<text x="314" y="9.6">2</text>
<text x="384" y="9.6">1</text>
<text x="6.8" y="38.7">D</text>
<text x="410.6" y="38.7">D</text>
<text x="7" y="112.9">C</text>
<text x="410.8" y="112.9">C</text>
<text x="7" y="187.1">B</text>
<text x="410.8" y="187.1">B</text>
<text x="7" y="261.4">A</text>
<text x="410.8" y="261.4">A</text>
<text x="34" y="290.4">6</text>
<text x="104" y="290.4">5</text>
<text x="174" y="290.4">4</text>
<text x="244" y="290.4">3</text>
<text x="314" y="290.4">2</text>
<text x="384" y="290.4">1</text>
</g>
<g font-size="3.9">
<text x="176.3" y="42.8">Soldar a haces con la</text>
<text x="176.3" y="47.3">cara superior del tubo</text>
<text x="283.3" y="65.1" transform="rotate(-60 283.3 65.1)">121</text>
<text x="37.1" y="70.5">Soldar con la cara a</text>
<text x="25.5" y="75">2.5mm del lateral del tubo.</text>
<text x="25.6" y="79.5">Como muestra el detalle A.</text>
<text x="362.1" y="79.4" transform="rotate(30 362.1 79.4)">2,5</text>
<text x="349" y="85.8" transform="rotate(-60 349 85.8)">69,33</text>
<text x="253.9" y="97.5" transform="rotate(-60 253.9 97.5)">69,33</text>
<text x="151.8" y="179.9">Soldar a haces con la</text>
<text x="151.8" y="184.4">cara inferior del tubo</text>
<text x="358.5" y="275">PTM-03-ESLSD01-MET02</text>
<text x="358.5" y="279.4">2451</text>
</g>
<g font-size="3.1">
<text x="312.7" y="246.8">Tolerancias para dimensiones lineales y angulares sin indicación individual</text>
<text x="312.7" y="250.4">de tolerancia, según ISO 2768-1:1989</text>
<text x="312.7" y="254">Zonas de rugosidad no especificada, Ra 3.2</text>
<text x="357.9" y="286.4">02</text>
<text x="377.7" y="285.6">A3</text>
<text x="397" y="285.9">2 /8</text>
</g>
<g font-size="2.4">
<text x="271.2" y="244.4">MATERIAL:</text>
<text x="271.3" y="252">ACABADO SUPERFICIAL:</text>
<text x="271.4" y="247.9">Steel, Mild</text>
<text x="271.3" y="254.6">Negro satinado</text>
<text x="271.2" y="259.7">SCALE:</text>
<text x="350.6" y="260.8">DRAWN: Sergio Torremocha</text>
<text x="391.2" y="260.6">21/03/2016</text>
<text x="350.6" y="267">CHECKED: Antonio Garcia</text>
<text x="391.2" y="266.7">21/03/2016</text>
<text x="350.6" y="271.4">DWG NO:</text>
<text x="350.8" y="276.9">Id. Ref:</text>
<text x="350.8" y="282.8">REV</text>
<text x="371.2" y="282.9">SIZE</text>
<text x="390.9" y="282.9">SHEET</text>
</g>
</svg>
